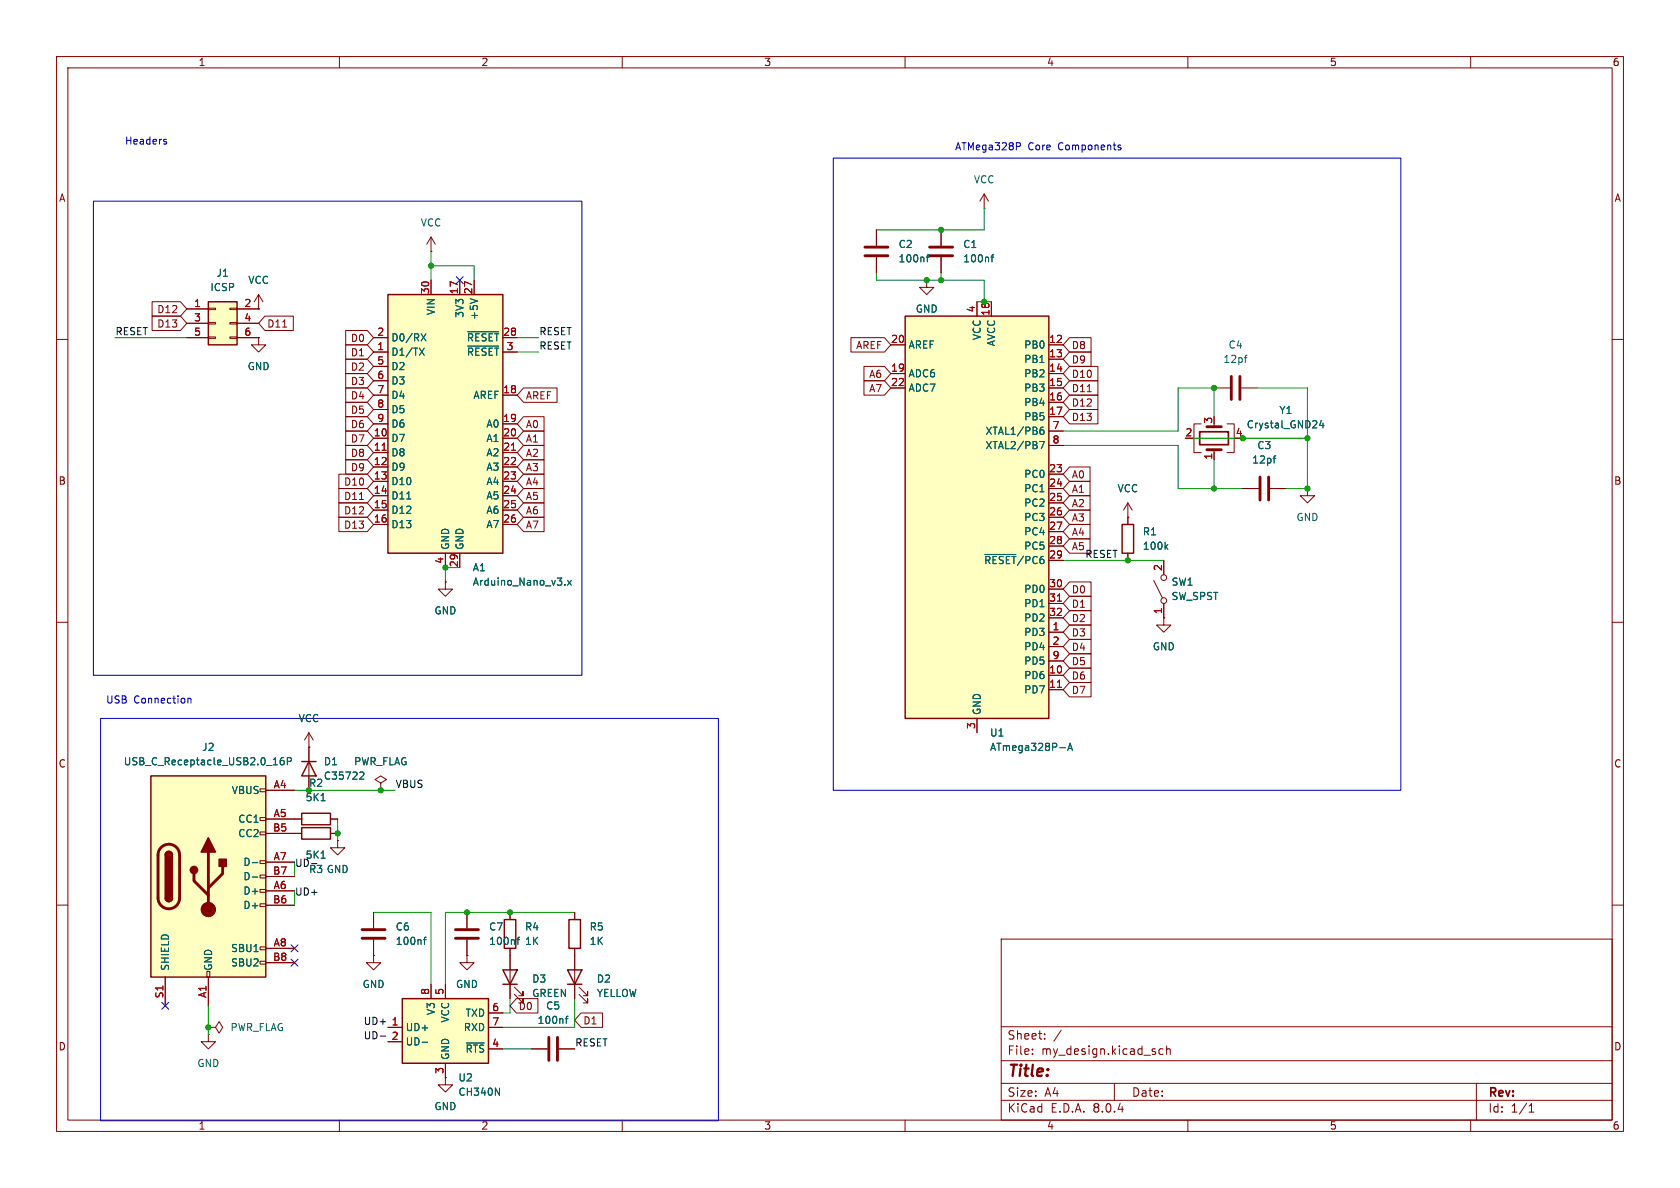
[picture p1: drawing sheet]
<svg xmlns="http://www.w3.org/2000/svg" width="297mm" height="210mm" viewBox="0 0 297 210" stroke-linecap="round" stroke-linejoin="round" font-family="sans-serif">
<g fill="none" stroke="#840000" stroke-width=".18">
<path d="M10 10h277v190h-277zM12 12h273v186h-273zM60 10v2M110 10v2M160 10v2M210 10v2M260 10v2M10 60h2M285 60h2M10 110h2M285 110h2M10 160h2"/>
<path d="M52.1 147.3h1.2M58.4 147.3h1.3M59.7 148.6v1.3h1.3l-1.3 1.2-1.3-1.2h1.3M59.7 148.6h.1M285 160h2M177 166h108v32h-108zM36.8 181.6h1.3l.6-1 .7 1-.7 1-.6-1M36.8 181.6h.1M36.8 182.9v1.3h1.3l-1.3 1.2-1.2-1.2h1.2M36.8 182.9h.1M60 198v2M110 198v2"/>
<path d="M160 198v2M177 194.5h108M177 191.5h108M177 187.5h108M177 181.5h108M182.5 186.3v.1M182.5 185.5v.1M184.7 183.6v.1M184.7 182.8v.1M187.6 182.1l-1.3 2M197 191.5v3M205.6 185.5l-.4-.1-.3 .3v.4l.1 .2h.6"/>
<path d="M206.2 185.5l.3-.1 .3 .1 .1 .9M206.2 184.9v1.5M210 198v2M260 198v2M261 191.5v6.5M270.3 196.6h.9M270.3 195.5l.4-.4v1.5"/>
</g>
<path d="M53.3 146.3h5.1v2h-5.1z" fill="none" stroke="#840000" stroke-width=".25"/>
<path d="M56.8 151.7h.7" fill="none" stroke="#006464" stroke-width=".18"/>
<path d="M68.6 52.1h20.3v45.7h-20.3z" fill="#ffffc2"/>
<path d="M68.6 52.1h20.3v45.7h-20.3zM100.3 171.5h2.6l-1.3 2.5zM100.3 174h2.6" fill="none" stroke="#840000" stroke-width=".25"/>
<g fill="none" stroke="#840000" stroke-width=".18">
<path d="M66 59.7h2.6M76.2 49.5v2.6M81.3 49.5v2.6M83.8 49.5v2.6M88.9 59.7h2.5M66 62.2h2.6M66 77.5h2.6M66 69.9h2.6M66 74.9h2.6M66 64.8h2.6M66 67.3h2.6M66 72.4h2.6"/>
<path d="M88.9 62.2h2.5M88.9 77.5h2.5M88.9 69.9h2.5M88.9 74.9h2.5M66 80h2.6M66 82.6h2.6M66 85.1h2.6M66 87.6h2.6M66 90.2h2.6M66 92.7h2.6M78.7 97.8v2.5M81.3 97.8v2.5"/>
<path d="M88.9 80h2.5M88.9 82.6h2.5M88.9 85.1h2.5M88.9 87.6h2.5M88.9 90.2h2.5M88.9 92.7h2.5M66 161.3v2.8M66 166.1v2.8M82.5 168.9v1.3h1.3l-1.3 1.3-1.2-1.3h1.2M82.5 168.9h.1M101.6 168.9v7.6M102.4 175.8l1.5 1.5v-.8v.8h-.8"/>
<path d="M102.4 174.5l1.5 1.5v-.7v.7h-.8M78.7 190.5v1.3h1.3l-1.3 1.2-1.2-1.2h1.2M78.7 190.5h.1"/>
</g>
<g fill="none" stroke="#006464" stroke-width=".18">
<path d="M74.4 59l.9 1.3M75.3 59l-.9 1.3M82.7 58.6h5.5M83.1 52.8l1.3 .4M74.1 61.5l.9 1.3M75 61.5l-.9 1.3M82.7 61.2h5.5M71.9 88.2h.7M99.9 103.3v.1M100.3 102.6l.7 .8M101 102.6l-.7 .8M74.9 166.1h.4"/>
<path d="M75.3 165.7l-.3 .2v1"/>
</g>
<path d="M67.6 79.6h.7M90.4 79.6h.7" fill="none" stroke="#a90000" stroke-width=".18"/>
<path d="M64 165.9h4.1M64 164.3h4.1" fill="none" stroke="#840000" stroke-width=".51"/>
<path d="M71.1 176.5h15.3v11.5h-15.3z" fill="#ffffc2"/>
<path d="M198.4 92.7h2v5.1h-2zM71.1 176.5h15.3v11.5h-15.3zM88.9 171.5h2.5l-1.2 2.5zM88.9 174h2.5M89.2 162.6h2v5h-2zM100.6 162.6h2v5h-2z" fill="none" stroke="#840000" stroke-width=".25"/>
<g fill="none" stroke="#840000" stroke-width=".18">
<path d="M154.9 40.6v2.8M154.9 45.5v2.8M163.8 49.5v1.3h1.3l-1.3 1.3-1.2-1.3h1.2M163.8 49.5h.1M166.4 40.6v2.8M166.4 45.5v2.8M210.8 77.5h.3M212.3 74.9h-1.2v5.1h1.2M214.6 79.5v1.8M214.6 68.6h2.8M216.9 74.9h1.3v5.1h-1.3M219.5 68.6h2.7"/>
<path d="M199.4 91.4v1.3M199.4 97.8v1.3M205.7 99.1v2.5M219.7 86.4h2.8M224.5 86.4h2.8M231.1 86.4v1.2h1.3l-1.3 1.3-1.2-1.3h1.2M231.1 86.4h.1M204 102.6l1.5 3.1M205.7 109.2v1.3h1.3l-1.3 1.3-1.2-1.3h1.2M205.7 109.2h.1M205.7 106.7v2.5M66 168.9v1.3h1.3l-1.3 1.3-1.2-1.3h1.2"/>
<path d="M66 168.9h.1M76.2 174v2.5M78.7 174v2.5M82.5 161.3v2.8M82.5 166.1v2.8M86.4 179.1h2.5M90.2 161.3v1.3M90.2 167.6v8.9M90.9 175.8l1.6 1.5v-.8v.8h-.8M90.9 174.5l1.6 1.5v-.7v.7h-.8M101.6 161.3v1.3M101.6 167.6v1.3"/>
<path d="M68.6 181.6h2.5M68.6 184.2h2.5M78.7 188v2.5M86.4 181.6h2.5M86.4 185.4h2.5M94 185.4h2.8M98.8 185.4h2.8"/>
<circle cx="205.7" cy="102.1" r=".51"/>
<circle cx="205.7" cy="106.2" r=".51"/>
</g>
<g fill="none" stroke="#006464" stroke-width=".18">
<path d="M163.8 45.5h.4M164.2 45l-.3 .2v1.1M175.2 45.5h.5M175.7 45l-.3 .2v1.1M220 63.2h.5M220.5 62.8l-.3 .1M233.6 74.3l-.3 .9h.8M233.9 74.8v.8M206.1 96.6l.4 .5M206.5 96.3l-.5 .4M225.1 81h.4M225.5 80.6h-.2"/>
<path d="M91.4 166.1h.5M91.9 165.7l-.3 .2v1M100.4 179.6l-.3 .2v1.1M74.6 184.2h1M82.4 184.4h3.2M87.6 192.3l.7 1.3v-1.3M99.9 180.1h.5"/>
</g>
<g fill="none" stroke="#840000" stroke-width=".51">
<path d="M152.9 43.7h4.1M152.9 45.2h4.1M164.3 43.7h4.1M164.3 45.2h4.1M213.4 79.5h2.5M213.4 75.4h2.5M217.7 66.5v4.1M219.2 66.5v4.1M222.8 84.3v4.1M224.3 84.3v4.1M80.5 165.9h4.1M80.5 164.3h4.1"/>
<path d="M97 183.4v4.1M98.6 183.4v4.1"/>
</g>
<path d="M212.1 76.3h5.1v2.3h-5.1z" fill="none" stroke="#840000" stroke-width=".3"/>
<path d="M160 55.9h25.4v71.1h-25.4z" fill="#ffffc2"/>
<path d="M160 55.9h25.4v71.1h-25.4z" fill="none" stroke="#840000" stroke-width=".25"/>
<g fill="none" stroke="#840000" stroke-width=".18">
<path d="M174 36.8h.1M174 34.3l-.8 1.3M174 34.3v2.5M174 34.3l.8 1.3M45.7 54.6h.1M45.7 59.7v1.3h1.3l-1.3 1.2-1.3-1.2h1.3M45.7 59.7h.1M45.7 52.1l-.7 1.2M45.7 52.1v2.5M45.7 52.1l.8 1.2M172.7 53.3v2.6M175.3 53.3v2.6"/>
<path d="M157.5 61h2.5M157.5 66h2.5M157.5 68.6h2.5M185.4 61h2.6M185.4 63.5h2.6M185.4 66h2.6M185.4 68.6h2.6M185.4 71.1h2.6M185.4 73.7h2.6M185.4 76.2h2.6M185.4 78.7h2.6M185.4 83.8h2.6"/>
<path d="M185.4 86.4h2.6M185.4 88.9h2.6M185.4 91.4h2.6M185.4 94h2.6M185.4 96.5h2.6M185.4 99.1h2.6M199.4 91.4h.1M199.4 88.9l-.8 1.3M199.4 88.9v2.5M199.4 88.9l.8 1.3M185.4 111.8h2.6M185.4 119.4h2.6"/>
<path d="M185.4 114.3h2.6M185.4 104.1h2.6M185.4 106.7h2.6M185.4 109.2h2.6M185.4 116.8h2.6M172.7 127v2.5M185.4 121.9h2.6"/>
</g>
<path d="M186.9 106.3h.8M186.9 121.5h.8" fill="none" stroke="#a90000" stroke-width=".18"/>
<path d="M183.8 78h.8l-.5 1.3M183.9 76.1l.4-.1 .3 .2-.2 .5-.3 .1-.2-.1M184.4 75.5l-.3 .1-.2 .2M174.1 98h5.5M187.4 132.2h.9M188.8 132.7l.4-1.3 .4 1.3M188.9 132.3h.6" fill="none" stroke="#006464" stroke-width=".18"/>
<path d="M36.8 53.3h5.1v7.7h-5.1z" fill="#ffffc2"/>
<g fill="none" stroke="#840000" stroke-width=".18">
<path d="M33 54.6h3.8M33 57.2h3.8M33 59.7h3.8M36.8 59.6h1.3v.2h-1.3zM36.8 57h1.3v.3h-1.3zM36.8 54.5h1.3v.2h-1.3zM40.6 59.6h1.3v.2h-1.3zM40.6 57h1.3v.3h-1.3zM40.6 54.5h1.3v.2h-1.3zM41.9 54.6h3.8M41.9 57.2h3.8M41.9 59.7h3.8"/>
<path d="M76.2 44.5h.1M76.2 41.9l-.8 1.3M76.2 41.9v2.6M76.2 41.9l.8 1.3M78.7 102.9v1.2h1.3l-1.3 1.3-1.2-1.3h1.2M78.7 102.9h.1M54.6 132.1h.1M54.6 129.5l-.8 1.3M54.6 129.5v10.2M54.6 129.5l.8 1.3M67.3 138.4l1-.6-1-.6-1 .6 1 .6v1.3M67.3 139.7h.1"/>
<path d="M52.1 144.8h1.2M58.4 144.8h1.3"/>
</g>
<path d="M36.8 53.3h5.1v7.7h-5.1zM53.3 134.6h2.6M54.6 134.6l1.3 2.6h-2.6zM53.3 143.8h5.1v2h-5.1z" fill="none" stroke="#840000" stroke-width=".25"/>
<path d="M63.8 136.5h.4l.1 .3-.7 .9h.7M56.8 141.5h.7" fill="none" stroke="#006464" stroke-width=".18"/>
<path d="M26.7 137.2h20.3v35.5h-20.3z" fill="#ffffc2"/>
<g fill="none" stroke="#840000" stroke-width=".18">
<path d="M26.9 53.3h5l1.1 1.3-1.1 1.3h-5zM26.9 55.9h5l1.1 1.3-1.1 1.2h-5zM33 59.7h3.8M33 54.6h3.8M33 57.2h3.8M41.9 59.7h3.8M41.9 54.6h3.8M41.9 57.2h3.8M45.7 59.7h.1M45.7 54.6h.1M46.8 55.9h5.1v2.5h-5.1l-1.1-1.2zM50 57.8h.7"/>
<path d="M61.1 58.4h3.8l1.1 1.3-1.1 1.3h-3.8zM66 59.7h2.6M76.2 49.5v2.6M81.3 49.5v2.6M83.8 49.5v2.6M88.9 59.7h2.5M150.4 59.7h6l1.1 1.3-1.1 1.2h-6zM154.9 40.6v2.8M154.9 45.5v2.8M163.8 49.5h.1M166.4 40.6v2.8M166.4 45.5v2.8"/>
<path d="M172.7 53.3v2.6M175.3 53.3v2.6M189.1 59.7h3.8v2.5h-3.8l-1.1-1.2zM61.1 73.7h3.8l1.1 1.2-1.1 1.3h-3.8zM61.1 66h3.8l1.1 1.3-1.1 1.3h-3.8zM61.1 63.5h3.8l1.1 1.3-1.1 1.2h-3.8zM61.1 68.6h3.8l1.1 1.3-1.1 1.2h-3.8zM61.1 61h3.8l1.1 1.2-1.1 1.3h-3.8zM61.1 78.7h3.8l1.1 1.3-1.1 1.3h-3.8zM61.1 76.2h3.8l1.1 1.3-1.1 1.2h-3.8zM61.1 71.1h3.8l1.1 1.3-1.1 1.3h-3.8zM66 62.2h2.6"/>
<path d="M66 77.5h2.6M66 69.9h2.6M66 74.9h2.6M66 64.8h2.6M66 67.3h2.6M66 72.4h2.6M88.9 62.2h2.5M88.9 77.5h2.5M88.9 69.9h2.5M88.9 74.9h2.5M92.6 68.6h5.9v2.5h-5.9l-1.2-1.2zM92.6 73.7h3.6v2.5h-3.6l-1.2-1.3z"/>
<path d="M92.6 76.2h3.6v2.5h-3.6l-1.2-1.2zM92.6 78.7h3.6v2.6h-3.6l-1.2-1.3zM152.7 67.3h3.7l1.1 1.3-1.1 1.3h-3.7zM152.7 64.8h3.7l1.1 1.2-1.1 1.3h-3.7zM157.5 61h2.5M157.5 66h2.5M157.5 68.6h2.5M185.4 61h2.6M185.4 63.5h2.6M185.4 66h2.6M185.4 68.6h2.6M185.4 71.1h2.6"/>
<path d="M185.4 73.7h2.6M185.4 76.2h2.6M185.4 78.7h2.6M189.1 64.8h5v2.5h-5l-1.1-1.3zM189.1 62.2h3.8v2.6h-3.8l-1.1-1.3zM189.1 67.3h5v2.6h-5l-1.1-1.3zM189.1 72.4h5v2.5h-5l-1.1-1.2zM189.1 69.8h5v2.6h-5l-1.1-1.3zM192.2 69.3h.7M59.9 86.4h5l1.1 1.2-1.1 1.3h-5zM59.9 83.8h5l1.1 1.3-1.1 1.3h-5zM59.9 88.9h5l1.1 1.3-1.1 1.2h-5z"/>
<path d="M59.9 91.4h5l1.1 1.3-1.1 1.3h-5zM61.1 81.3h3.8l1.1 1.3-1.1 1.2h-3.8zM63.5 88.3h.8M66 80h2.6M66 82.6h2.6M66 85.1h2.6M66 87.6h2.6M66 90.2h2.6M66 92.7h2.6M78.7 97.8v2.5M81.3 97.8v2.5M88.9 80h2.5"/>
<path d="M88.9 82.6h2.5M88.9 85.1h2.5M88.9 87.6h2.5M88.9 90.2h2.5M88.9 92.7h2.5M92.6 81.3h3.6v2.5h-3.6l-1.2-1.2zM92.6 88.9h3.6v2.5h-3.6l-1.2-1.2zM92.6 83.8h3.6v2.6h-3.6l-1.2-1.3zM92.6 86.4h3.6v2.5h-3.6l-1.2-1.3zM92.6 91.4h3.6v2.6h-3.6l-1.2-1.3zM185.4 86.4h2.6M185.4 83.8h2.6"/>
<path d="M185.4 88.9h2.6M185.4 91.4h2.6M185.4 94h2.6M185.4 96.5h2.6M185.4 99.1h2.6M189.1 95.2h3.6v2.6h-3.6l-1.1-1.3zM189.1 90.2h3.6v2.5h-3.6l-1.1-1.3zM189.1 92.7h3.6v2.6h-3.6l-1.1-1.3zM189.1 85.1h3.6v2.5h-3.6l-1.1-1.2zM189.1 87.6h3.6v2.6h-3.6l-1.1-1.3zM189.1 82.5h3.6v2.6h-3.6l-1.1-1.3zM199.4 91.4h.1"/>
<path d="M199.4 91.4v1.3M199.4 97.8v1.3M205.7 99.1v2.5M214.6 80v1.3M219.7 86.4h2.8M224.5 86.4h2.8M78.7 102.9h.1M185.4 111.8h2.6M185.4 119.4h2.6M185.4 114.3h2.6M185.4 104.1h2.6M185.4 106.7h2.6"/>
<path d="M185.4 109.2h2.6M185.4 116.8h2.6M189.1 105.4h3.8v2.6h-3.8l-1.1-1.3zM189.1 107.9h3.8v2.6h-3.8l-1.1-1.3zM189.1 118.1h3.8v2.6h-3.8l-1.1-1.3zM189.1 115.6h3.8v2.5h-3.8l-1.1-1.3zM189.1 113h3.8v2.6h-3.8l-1.1-1.3zM189.1 110.5h3.8v2.5h-3.8l-1.1-1.2zM189.1 102.9h3.8v2.5h-3.8l-1.1-1.3zM205.7 109.2h.1M205.7 106.7v2.5M46 139.4h1v.6h-1z"/>
<path d="M47 139.7h5.1M54.6 132.1h.1M54.6 132.1v2.5M54.6 137.2v2.5M67.3 139.7h.1M172.7 127v2.5M185.4 121.9h2.6M189.1 120.6h3.8v2.6h-3.8l-1.1-1.3zM46 159.8h1v.5h-1zM46 157.2h1v.5h-1zM46 154.7h1v.5h-1zM46 152.1h1v.6h-1z"/>
<path d="M46 147.1h1v.5h-1zM46 144.5h1v.5h-1zM47 144.8h6.3M47 157.5h5.1M47 152.4h5.1M47 147.3h6.3M47 154.9h5.1M58.4 144.8h1.3M58.4 147.3h1.3M59.7 148.6h.1M29.2 172.7v5.1M36.6 171.7h.5v1h-.5z"/>
<path d="M36.8 172.7v5.1M46 169.9h1v.5h-1zM46 167.4h1v.5h-1zM47 167.6h5.1M47 160h5.1M47 170.2h5.1M66 168.9h.1M66 161.3v2.8M66 166.1v2.8M76.2 174v2.5M78.7 174v2.5M82.5 168.9h.1"/>
<path d="M82.5 161.3v2.8M82.5 166.1v2.8M86.4 179.1h2.5M90.2 161.3v1.3M90.2 167.6v3.9M90.2 174v2.5M91.3 176.5h3.8v2.6h-3.8l-1.1-1.3zM101.6 161.3v1.3M101.6 167.6v3.9M101.6 174v2.5M102.7 179.1h3.8v2.5h-3.8l-1.1-1.3zM68.6 181.6h2.5"/>
<path d="M68.6 184.2h2.5M78.7 190.5h.1M78.7 188v2.5M86.4 181.6h2.5M86.4 185.4h2.5M94 185.4h2.8M98.8 185.4h2.8"/>
</g>
<path d="M26.7 137.2h20.3v35.5h-20.3zM29.2 158.8a.64 .64 0 0 0 .6 .6 .64 .64 0 0 0 .7-.6M29.2 151.1a.64 .64 0 0 1 .6-.6 .64 .64 0 0 1 .7 .6" fill="none" stroke="#840000" stroke-width=".25"/>
<path d="M28.5 149.8a1.9 1.9 0 0 1 2.1-.4 1.9 1.9 0 0 1 1.1 1.7v7.7a1.91 1.91 0 0 1-1.9 1.8 1.91 1.91 0 0 1-1.9-1.8v-7.8l.2-.7zM34.3 154.4v1.3l2.5 2.5M36.8 150.6v10.2M39.4 153.2v1.2l-2.6 2.6" fill="none" stroke="#840000" stroke-width=".51"/>
<g fill="#840000" stroke="#840000" stroke-width=".25">
<path d="M29.2 158.8h1.3a.64 .64 0 0 1-.7 .6 .64 .64 0 0 1-.6-.6z"/>
<path d="M29.2 151.1h1.3v7.7h-1.3z"/>
<path d="M29.4 150.7a.64 .64 0 0 1 .7-.2 .64 .64 0 0 1 .4 .6h-1.3z"/>
<path d="M36.8 148.1l1.3 2.5h-2.5z"/>
<path d="M38.7 151.9h1.3v1.3h-1.3z"/>
<circle cx="34.3" cy="153.8" r=".63"/>
</g>
<circle cx="36.8" cy="160.8" r="1.27" fill="#840000" stroke="#840000" stroke-width=".18"/>
<g fill="none" stroke="#006464" stroke-width=".18">
<path d="M74.4 59l.9 1.3M75.3 59l-.9 1.3M82.7 58.6h5.5M83.1 52.8l1.3 .4M163.8 45.5h.4M164.2 45l-.3 .2v1.1M175.2 45.5h.5M175.7 45l-.3 .2v1.1M74.1 61.5l.9 1.3M75 61.5l-.9 1.3M82.7 61.2h5.5M183.8 78h.8l-.5 1.3"/>
<path d="M183.9 76.1l.4-.1 .3 .2-.2 .5-.3 .1-.2-.1M184.4 75.5l-.3 .1-.2 .2M233.6 74.3l-.3 .9h.8M233.9 74.8v.8M71.9 88.2h.7M174.1 98h5.5M206.1 96.6l.4 .5M206.5 96.3l-.5 .4M225.1 81h.4M225.5 80.6h-.2M99.9 103.3v.1M100.3 102.6l.7 .8"/>
<path d="M101 102.6l-.7 .8M50.1 133.9l-.3 .1a.86 .86 0 0 0 0 1.2l.4-.1 .1-.4-.3-.3-.3 .1-.2 .2M50.8 134.6l.6-.1 .1-.1v-.3l-.7-.2v1.3M63.8 136.5h.4l.1 .3-.7 .9h.7M187.4 132.2h.9M188.8 132.7l.4-1.3 .4 1.3M188.9 132.3h.6M44.6 152.5h1M44.6 155h1M56.8 141.5h.7M56.8 151.7h.7M74.9 166.1h.4"/>
<path d="M75.3 165.7l-.3 .2v1M91.4 166.1h.5M91.9 165.7l-.3 .2v1M100.4 179.6l-.3 .2v1.1M74.6 184.2h1M82.4 184.4h3.2M87.6 192.3l.7 1.3v-1.3M99.9 180.1h.5"/>
</g>
<path d="M67.2 183.2h1" fill="none" stroke="#0f0f0f" stroke-width=".18"/>
<path d="M16.5 35.6h86.4v83.8h-86.4zM29.1 25.1h.3l.1 .2-.2 .2h-.2M29.1 24.6l.3 .1M147.3 27.9h100.3v111.8h-100.3zM179.7 25.2h.5l.2 .3-.1 .3-.6 .1M197.7 26l.5 .2-.1 .2-.3 .1M197.7 25.7h.4M17.8 127h109.2v71.1h-109.2zM33.2 123.4v.9M33.2 123.6l.2-.2 .3 .1 .1 .8" fill="none" stroke="#0000c2" stroke-width=".18"/>
<g fill="none" stroke="#009600" stroke-width=".18">
<path d="M174 36.8v3.8h-19.1M20.3 59.7h12.7M76.2 47h7.6v2.5M76.2 44.5v5M91.4 59.7h3.8M154.9 48.3v1.2h19.1v3.8M166.4 48.3v1.2M172.7 53.3h2.6M91.4 62.2h3.8M188 78.7h20.3v7.7h11.4M209.5 77.5h21.6M214.6 73.7v-5.1h-6.3v7.6h-20.3"/>
<path d="M222.2 68.6h8.9v17.8h-3.8M188 99.1h17.7M214.6 81.3v5.1M81.3 100.3h-2.6v2.6M52.1 139.7h17.7M52.1 152.4v2.5M52.1 157.5v2.5M59.7 144.8v3.8M36.8 177.8v5.1M66 161.3h10.2v12.7M90.2 176.5v2.6h-1.3M101.6 161.3h-22.9v12.7"/>
<path d="M101.6 176.5v5.1h-12.7M88.9 185.4h5.1"/>
</g>
<path d="M80.7 48.9l1.2 1.2M81.9 48.9l-1.2 1.2M28.6 177.2l1.2 1.2M29.8 177.2l-1.2 1.2M51.5 169.6l1.2 1.2M51.5 167l1.2 1.2M52.7 169.6l-1.2 1.2M52.7 167l-1.2 1.2" fill="none" stroke="#000084" stroke-width=".18"/>
<path d="M67.6 79.6h.7M90.4 79.6h.7M186.9 106.3h.8M186.9 121.5h.8" fill="none" stroke="#a90000" stroke-width=".18"/>
<g fill="#009600" stroke="#009600" stroke-width=".18">
<circle cx="199.4" cy="99.1" r=".46"/>
<circle cx="67.3" cy="139.7" r=".46"/>
<circle cx="78.7" cy="100.3" r=".46"/>
<circle cx="82.5" cy="161.3" r=".46"/>
<circle cx="90.2" cy="161.3" r=".46"/>
<circle cx="54.6" cy="139.7" r=".46"/>
<circle cx="36.8" cy="181.6" r=".46"/>
<circle cx="59.7" cy="147.3" r=".46"/>
<circle cx="231.1" cy="77.5" r=".46"/>
<circle cx="231.1" cy="86.4" r=".46"/>
<circle cx="219.7" cy="77.5" r=".46"/>
<circle cx="214.6" cy="86.4" r=".46"/>
<circle cx="214.6" cy="68.6" r=".46"/>
<circle cx="76.2" cy="47" r=".46"/>
<circle cx="166.4" cy="49.5" r=".46"/>
<circle cx="174" cy="53.3" r=".46"/>
<circle cx="166.4" cy="40.6" r=".46"/>
<circle cx="163.8" cy="49.5" r=".46"/>
</g>
<text font-size="2.8" fill="#840000" x="178" y="190.9">Title:</text>
<g font-size="2.1" fill="#840000">
<text x="178" y="184">Sheet:</text>
<text x="178" y="186.7">File:</text>
<text x="184.1" y="186.7">my_design.kicad_sch</text>
<text x="178" y="196.9">KiCad</text>
<text x="178" y="194.1">Size:</text>
<text x="184.7" y="194.1">A4</text>
<text x="185.7" y="196.9">E.D.A.</text>
<text x="193.3" y="196.9">8.0.4</text>
<text x="200" y="194.1">Date:</text>
<text x="263" y="194.3">Rev:</text>
<text x="263" y="196.9">Id:</text>
<text x="267.1" y="196.9">1/1</text>
</g>
<g font-size="1.8" fill="#840000">
<text x="35" y="11.9">1</text>
<text x="85" y="11.9">2</text>
<text x="135" y="11.9">3</text>
<text x="185" y="11.9">4</text>
<text x="235" y="11.9">5</text>
<text x="285" y="11.9">6</text>
<text x="10.3" y="35.9">A</text>
<text x="285.3" y="35.9">A</text>
<text x="27.7" y="55.6">D12</text>
<text x="27.7" y="58.1">D13</text>
<text x="47.1" y="58.1">D11</text>
<text x="61.9" y="65.7">D2</text>
<text x="61.9" y="60.6">D0</text>
<text x="61.9" y="63.2">D1</text>
<text x="151.3" y="61.9">AREF</text>
<text x="189.4" y="61.9">D8</text>
<text x="189.4" y="64.5">D9</text>
<text x="61.9" y="68.3">D3</text>
<text x="61.9" y="70.8">D4</text>
<text x="92.9" y="70.8">AREF</text>
<text x="153.5" y="69.5">A7</text>
<text x="153.5" y="67">A6</text>
<text x="189.4" y="67">D10</text>
<text x="189.4" y="69.5">D11</text>
<text x="61.9" y="75.9">D6</text>
<text x="61.9" y="73.3">D5</text>
<text x="92.9" y="75.9">A0</text>
<text x="189.4" y="74.6">D13</text>
<text x="189.4" y="72.1">D12</text>
<text x="61.9" y="83.5">D9</text>
<text x="61.9" y="81">D8</text>
<text x="61.9" y="78.4">D7</text>
<text x="92.9" y="83.5">A3</text>
<text x="92.9" y="78.4">A1</text>
<text x="92.9" y="81">A2</text>
<text x="10.3" y="85.9">B</text>
<text x="60.7" y="88.6">D11</text>
<text x="60.7" y="86">D10</text>
<text x="92.9" y="86">A4</text>
<text x="92.9" y="88.6">A5</text>
<text x="189.4" y="87.3">A1</text>
<text x="189.4" y="89.9">A2</text>
<text x="189.4" y="84.8">A0</text>
<text x="285.3" y="85.9">B</text>
<text x="60.7" y="91.1">D12</text>
<text x="60.7" y="93.7">D13</text>
<text x="92.9" y="91.1">A6</text>
<text x="92.9" y="93.7">A7</text>
<text x="189.4" y="92.4">A3</text>
<text x="189.4" y="94.9">A4</text>
<text x="189.4" y="97.5">A5</text>
<text x="189.4" y="107.6">D1</text>
<text x="189.4" y="105.1">D0</text>
<text x="189.4" y="110.2">D2</text>
<text x="189.4" y="112.7">D3</text>
<text x="189.4" y="117.8">D5</text>
<text x="189.4" y="115.3">D4</text>
<text x="189.4" y="122.9">D7</text>
<text x="189.4" y="120.3">D6</text>
<text x="10.3" y="135.9">C</text>
<text x="285.3" y="135.9">C</text>
<text x="91.6" y="178.8">D0</text>
<text x="10.3" y="185.9">D</text>
<text x="103" y="181.3">D1</text>
<text x="285.3" y="185.9">D</text>
<text x="35" y="199.9">1</text>
<text x="85" y="199.9">2</text>
<text x="135" y="199.9">3</text>
<text x="185" y="199.9">4</text>
<text x="235" y="199.9">5</text>
<text x="285" y="199.9">6</text>
</g>
<g font-size="1.8" fill="#0000c2">
<text x="22" y="25.8">Headers</text>
<text x="168.8" y="26.8">ATMega328P</text>
<text x="181.7" y="26.8">Core</text>
<text x="187.2" y="26.8">Components</text>
<text x="18.7" y="124.6">USB</text>
<text x="23.6" y="124.6">Connection</text>
</g>
<g font-size="1.8" fill="#006464">
<text x="172.1" y="32.6">VCC</text>
<text x="74.3" y="40.2">VCC</text>
<text x="158.8" y="44">C2</text>
<text x="158.8" y="46.6">100nf</text>
<text x="170.2" y="44">C1</text>
<text x="170.2" y="46.6">100nf</text>
<text x="37.1" y="51.7">ICSP</text>
<text x="38.2" y="49.1">J1</text>
<text x="43.8" y="50.4">VCC</text>
<text x="77.1" y="55.8" transform="rotate(-90 77.1 55.8)">VIN</text>
<text x="82.1" y="56.3" transform="rotate(-90 82.1 56.3)">3V3</text>
<text x="84.7" y="56.7" transform="rotate(-90 84.7 56.7)">+5V</text>
<text x="161.8" y="55.5">GND</text>
<text x="43.7" y="65.6">GND</text>
<text x="69.1" y="63.1">D1/TX</text>
<text x="69.1" y="60.6">D0/RX</text>
<text x="69.1" y="65.6">D2</text>
<text x="82.4" y="60.6">~{RESET}</text>
<text x="82.4" y="63.1">~{RESET}</text>
<text x="160.5" y="61.8">AREF</text>
<text x="173.6" y="60.2" transform="rotate(-90 173.6 60.2)">VCC</text>
<text x="176.1" y="61.3" transform="rotate(-90 176.1 61.3)">AVCC</text>
<text x="181" y="61.8">PB0</text>
<text x="181" y="64.4">PB1</text>
<text x="216.2" y="64.4">12pf</text>
<text x="217.1" y="61.8">C4</text>
<text x="69.1" y="68.2">D3</text>
<text x="69.1" y="70.7">D4</text>
<text x="83.6" y="70.7">AREF</text>
<text x="160.5" y="66.9">ADC6</text>
<text x="160.5" y="69.4">ADC7</text>
<text x="181" y="66.9">PB2</text>
<text x="181" y="69.4">PB3</text>
<text x="181" y="72">PB4</text>
<text x="69.1" y="73.3">D5</text>
<text x="69.1" y="75.8">D6</text>
<text x="85.9" y="75.8">A0</text>
<text x="174.1" y="77.1">XTAL1/PB6</text>
<text x="181" y="74.5">PB5</text>
<text x="220.3" y="75.9">Crystal_GND24</text>
<text x="226.1" y="73.4">Y1</text>
<text x="69.1" y="78.3">D7</text>
<text x="69.1" y="80.9">D8</text>
<text x="69.1" y="83.4">D9</text>
<text x="85.9" y="78.3">A1</text>
<text x="85.9" y="80.9">A2</text>
<text x="85.9" y="83.4">A3</text>
<text x="174.1" y="79.6">XTAL2/PB7</text>
<text x="221.3" y="82.1">12pf</text>
<text x="222.2" y="79.6">C3</text>
<text x="69.1" y="86">D10</text>
<text x="69.1" y="88.5">D11</text>
<text x="85.9" y="86">A4</text>
<text x="85.9" y="88.5">A5</text>
<text x="181" y="84.7">PC0</text>
<text x="181" y="87.2">PC1</text>
<text x="181" y="89.8">PC2</text>
<text x="197.5" y="87.2">VCC</text>
<text x="69.1" y="91">D12</text>
<text x="69.1" y="93.6">D13</text>
<text x="85.9" y="91">A6</text>
<text x="85.9" y="93.6">A7</text>
<text x="181" y="92.3">PC3</text>
<text x="181" y="94.8">PC4</text>
<text x="201.9" y="94.8">R1</text>
<text x="229.1" y="92.3">GND</text>
<text x="79.6" y="97.3" transform="rotate(-90 79.6 97.3)">GND</text>
<text x="82.1" y="97.3" transform="rotate(-90 82.1 97.3)">GND</text>
<text x="83.5" y="101.2">A1</text>
<text x="173.9" y="99.9">~{RESET}/PC6</text>
<text x="181" y="97.4">PC5</text>
<text x="201.9" y="97.4">100k</text>
<text x="83.5" y="103.7">Arduino_Nano_v3.x</text>
<text x="181" y="105">PD0</text>
<text x="181" y="107.5">PD1</text>
<text x="207" y="106.3">SW_SPST</text>
<text x="207" y="103.7">SW1</text>
<text x="76.7" y="108.8">GND</text>
<text x="181" y="112.6">PD3</text>
<text x="181" y="110.1">PD2</text>
<text x="181" y="115.2">PD4</text>
<text x="181" y="117.7">PD5</text>
<text x="203.7" y="115.2">GND</text>
<text x="181" y="120.2">PD6</text>
<text x="181" y="122.8">PD7</text>
<text x="52.7" y="127.9">VCC</text>
<text x="173.6" y="126.5" transform="rotate(-90 173.6 126.5)">GND</text>
<text x="174.9" y="130.4">U1</text>
<text x="21.8" y="135.5">USB_C_Receptacle_USB2.0_16P</text>
<text x="35.6" y="132.9">J2</text>
<text x="57.2" y="135.5">D1</text>
<text x="62.5" y="135.5">PWR_FLAG</text>
<text x="174.9" y="132.9">ATmega328P-A</text>
<text x="40.9" y="140.6">VBUS</text>
<text x="53.9" y="141.8">5K1</text>
<text x="54.5" y="139.3">R2</text>
<text x="57.2" y="138">C35722</text>
<text x="42" y="145.6">CC1</text>
<text x="42" y="148.2">CC2</text>
<text x="42.9" y="153.3">D-</text>
<text x="42.9" y="155.8">D-</text>
<text x="52.1" y="153.3">UD-</text>
<text x="53.9" y="152">5K1</text>
<text x="54.5" y="154.5">R3 GND</text>
<text x="42.9" y="158.3">D+</text>
<text x="42.9" y="160.9">D+</text>
<text x="69.9" y="164.7">C6</text>
<text x="69.9" y="167.2">100nf</text>
<text x="86.4" y="164.7">C7</text>
<text x="86.4" y="167.2">100nf</text>
<text x="92.7" y="164.7">R4</text>
<text x="92.7" y="167.2">1K</text>
<text x="104.1" y="164.7">R5</text>
<text x="104.1" y="167.2">1K</text>
<text x="30.1" y="171.7" transform="rotate(-90 30.1 171.7)">SHIELD</text>
<text x="37.7" y="171.7" transform="rotate(-90 37.7 171.7)">GND</text>
<text x="40.8" y="168.5">SBU1</text>
<text x="40.8" y="171">SBU2</text>
<text x="94" y="173.9">D3</text>
<text x="105.4" y="173.9">D2</text>
<text x="64" y="174.9">GND</text>
<text x="77.1" y="179.5" transform="rotate(-90 77.1 179.5)">V3</text>
<text x="80.5" y="174.9">GND</text>
<text x="82.2" y="179.9">TXD</text>
<text x="94" y="176.4">GREEN</text>
<text x="96.4" y="178.7">C5</text>
<text x="105.4" y="176.4">YELLOW</text>
<text x="40.6" y="182.5">PWR_FLAG</text>
<text x="71.6" y="182.5">UD+</text>
<text x="71.6" y="185">UD-</text>
<text x="79.6" y="180.9" transform="rotate(-90 79.6 180.9)">VCC</text>
<text x="81.9" y="182.5">RXD</text>
<text x="94.9" y="181.2">100nf</text>
<text x="34.8" y="188.8">GND</text>
<text x="79.6" y="187.5" transform="rotate(-90 79.6 187.5)">GND</text>
<text x="80.9" y="191.4">U2</text>
<text x="82.2" y="186.3">~{RTS}</text>
<text x="76.7" y="196.4">GND</text>
<text x="80.9" y="193.9">CH340N</text>
</g>
<g font-size="1.8" fill="#a90000">
<text x="75.9" y="52.1" transform="rotate(-90 75.9 52.1)">30</text>
<text x="81" y="52.1" transform="rotate(-90 81 52.1)">17</text>
<text x="83.6" y="52.1" transform="rotate(-90 83.6 52.1)">27</text>
<text x="34.2" y="54.4">1</text>
<text x="34.2" y="56.9">3</text>
<text x="34.2" y="59.4">5</text>
<text x="43.1" y="54.4">2</text>
<text x="43.1" y="56.9">4</text>
<text x="43.1" y="59.4">6</text>
<text x="66.6" y="59.4">2</text>
<text x="88.9" y="59.4">28</text>
<text x="172.5" y="55.3" transform="rotate(-90 172.5 55.3)">4</text>
<text x="175" y="55.9" transform="rotate(-90 175 55.9)">18</text>
<text x="66.6" y="62">1</text>
<text x="66.6" y="64.5">5</text>
<text x="89.5" y="62">3</text>
<text x="157.4" y="65.8">19</text>
<text x="157.4" y="60.7">20</text>
<text x="185.4" y="60.7">12</text>
<text x="185.4" y="63.2">13</text>
<text x="185.4" y="65.8">14</text>
<text x="66.6" y="67.1">6</text>
<text x="66.6" y="69.6">7</text>
<text x="88.9" y="69.6">18</text>
<text x="157.4" y="68.3">22</text>
<text x="185.4" y="68.3">15</text>
<text x="185.4" y="70.9">16</text>
<text x="66" y="77.2">10</text>
<text x="66.6" y="72.1">8</text>
<text x="66.6" y="74.7">9</text>
<text x="88.9" y="74.7">19</text>
<text x="88.9" y="77.2">20</text>
<text x="185.4" y="73.4">17</text>
<text x="186" y="75.9">7</text>
<text x="209.5" y="77.2">2</text>
<text x="214.4" y="75" transform="rotate(-90 214.4 75)">3</text>
<text x="218.4" y="77.2">4</text>
<text x="66" y="79.8">11</text>
<text x="66" y="82.3">12</text>
<text x="88.9" y="79.8">21</text>
<text x="88.9" y="82.3">22</text>
<text x="185.4" y="83.6">23</text>
<text x="186" y="78.5">8</text>
<text x="214.4" y="81.4" transform="rotate(-90 214.4 81.4)">1</text>
<text x="66" y="84.8">13</text>
<text x="66" y="87.4">14</text>
<text x="66" y="89.9">15</text>
<text x="88.9" y="84.8">23</text>
<text x="88.9" y="87.4">24</text>
<text x="88.9" y="89.9">25</text>
<text x="185.4" y="86.1">24</text>
<text x="185.4" y="88.6">25</text>
<text x="66" y="92.5">16</text>
<text x="88.9" y="92.5">26</text>
<text x="185.4" y="91.2">26</text>
<text x="185.4" y="93.7">27</text>
<text x="78.5" y="99.8" transform="rotate(-90 78.5 99.8)">4</text>
<text x="81" y="100.4" transform="rotate(-90 81 100.4)">29</text>
<text x="185.4" y="96.3">28</text>
<text x="185.4" y="98.8">29</text>
<text x="205.5" y="101" transform="rotate(-90 205.5 101)">2</text>
<text x="185.4" y="103.9">30</text>
<text x="185.4" y="106.4">31</text>
<text x="185.4" y="109">32</text>
<text x="186" y="111.5">1</text>
<text x="205.5" y="108.7" transform="rotate(-90 205.5 108.7)">1</text>
<text x="185.4" y="119.1">10</text>
<text x="186" y="114">2</text>
<text x="186" y="116.6">9</text>
<text x="185.4" y="121.7">11</text>
<text x="172.5" y="129" transform="rotate(-90 172.5 129)">3</text>
<text x="48.3" y="139.4">A4</text>
<text x="48.2" y="147.1">B5</text>
<text x="48.3" y="144.5">A5</text>
<text x="48.2" y="154.7">B7</text>
<text x="48.3" y="152.1">A7</text>
<text x="48.2" y="159.8">B6</text>
<text x="48.3" y="157.2">A6</text>
<text x="48.3" y="167.4">A8</text>
<text x="48.2" y="169.9">B8</text>
<text x="29" y="176.6" transform="rotate(-90 29 176.6)">S1</text>
<text x="36.6" y="176.5" transform="rotate(-90 36.6 176.5)">A1</text>
<text x="75.9" y="176" transform="rotate(-90 75.9 176)">8</text>
<text x="78.5" y="176" transform="rotate(-90 78.5 176)">5</text>
<text x="86.9" y="178.8">6</text>
<text x="69.1" y="181.4">1</text>
<text x="69.1" y="183.9">2</text>
<text x="86.9" y="185.2">4</text>
<text x="86.9" y="181.4">7</text>
<text x="78.5" y="189.9" transform="rotate(-90 78.5 189.9)">3</text>
</g>
<g font-size="1.8" fill="#0f0f0f">
<text x="20.3" y="59.3">RESET</text>
<text x="95.2" y="59.3">RESET</text>
<text x="95.2" y="61.9">RESET</text>
<text x="191.8" y="98.7">RESET</text>
<text x="69.8" y="139.4">VBUS</text>
<text x="52.1" y="158.4">UD+</text>
<text x="64.2" y="181.3">UD+</text>
<text x="64.2" y="183.8">UD-</text>
<text x="101.6" y="185.1">RESET</text>
</g>
</svg>
